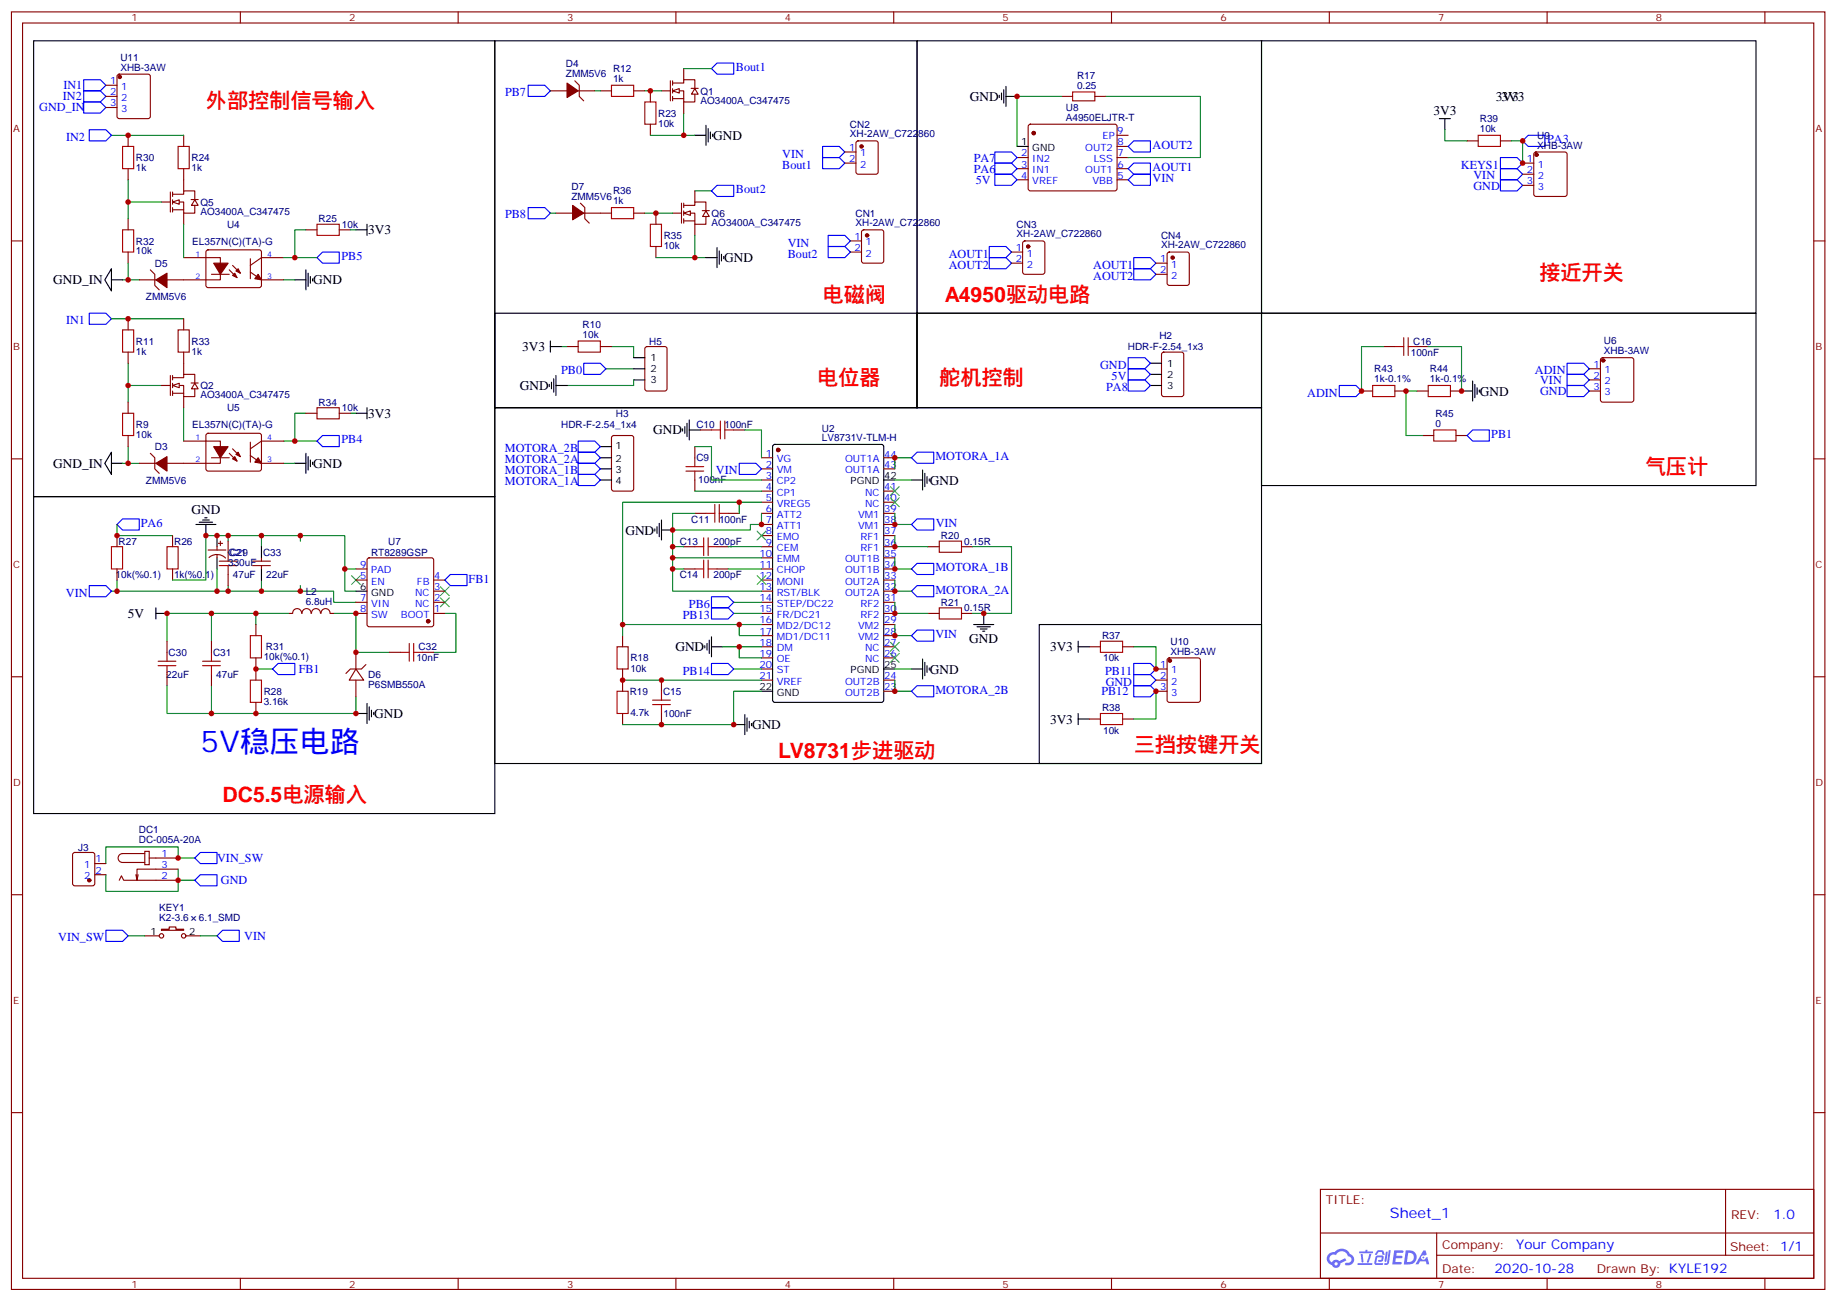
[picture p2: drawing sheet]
<svg xmlns="http://www.w3.org/2000/svg" width="583mm" height="413mm" viewBox="0 0 583 413" stroke-linecap="round" stroke-linejoin="round" font-family="sans-serif">
<g fill="none" stroke="#870000" stroke-width=".35">
<path d="M3.6 3.8h575.8v405.3h-575.8zM7.2 7.3h568.6v398.3h-568.6zM76.3 3.8v3.5M145.5 3.8v3.5M214.6 3.8v3.5M283.7 3.8v3.5M352.9 3.8v3.5M422 3.8v3.5M491.2 3.8v3.5M560.3 3.8v3.5M3.6 76.4h3.6M575.8 76.4h3.6"/>
<path d="M3.6 145.6h3.6M575.8 145.6h3.6M3.6 214.7h3.6M575.8 214.7h3.6M3.6 283.9h3.6M575.8 283.9h3.6M3.6 353h3.6M575.8 353h3.6M419.2 377.4h156.6v28.2h-156.6zM547.8 377.4v20.9M419.2 391.2h156.5M456.1 398.3h119.6"/>
<path d="M456.1 391.2v14.1M76.3 405.6v3.5M145.5 405.6v3.5M214.6 405.6v3.5M283.7 405.6v3.5M352.9 405.6v3.5M422 405.6v3.5M491.2 405.6v3.5M560.3 405.6v3.5"/>
</g>
<g fill="#5487ff">
<path d="M442.6 396.7h2.6l.3 .2-.1 .5-2 .1-.1 .9h1.6l.4 .4-.4 .4h-1.7l-.2 1.2 1.8 .1 .2 .3-.1 .3-2.9 .1z"/>
<path d="M451.9 396.8h.7l.3 1.3-.6 .3a.74 .74 0 0 0-1.1 .3 .74 .74 0 0 0 .5 1 .74 .74 0 0 0 .9-.6l.5-.3 .7 2.3h-.9l-.2-.9h-1.9l-.5 .9h-.9z"/>
<path d="M440 397.1h.6l-.4 3a.31 .31 0 0 1-.3 .2 .31 .31 0 0 1-.3-.3z"/>
<path d="M440.9 396.7h.6l-.5 3.9a.89 .89 0 0 1-.7 .7 .89 .89 0 0 1-.9-.3l1-.4z"/>
<path d="M437.3 396.8l.6-.2 1.2 .2 .4 1.3-.5 .1-.5-1-.8 .1-.6 .9-.6-.1z"/>
<path d="M436.9 398.5l1.8-.2a1.04 1.04 0 0 1 .6 1.1 1.04 1.04 0 0 1-.8 .9h-.7a.29 .29 0 0 1-.3-.3 .29 .29 0 0 1 .3-.3h.7l.2-.8-1.4 .1-.4 1.7 1.9 .1a.29 .29 0 0 1 .3 .3 .29 .29 0 0 1-.3 .3l-2-.1-.4-.2 .2-2.1z"/>
<path d="M431 400.8h4.4a.3 .3 0 0 1 .3 .3 .3 .3 0 0 1-.3 .3h-4.3z"/>
<path d="M434.8 397.8l.6 .1a4 4 0 0 1-1.2 2.7l-.2-.2z"/>
<path d="M432 397.9h.6l.3 2.4-.3 .3-.3-.2z"/>
<path d="M431.6 397.1h1.9l.2-.6h.5l-.1 .6h1.5a.29 .29 0 0 1 .3 .3 .29 .29 0 0 1-.3 .2h-3.9z"/>
<path d="M446.3 396.7l-.6 4.5h1.4a2.27 2.27 0 0 0 2.7-2.3 2.27 2.27 0 0 0-2.7-2.2zM447.1 397.5a1.5 1.5 0 0 1 1.8 1.5 1.5 1.5 0 0 1-1.9 1.4h-.3z"/>
<path d="M421.9 397.9a2.09 2.09 0 0 0 1 3.5 1.37 1.37 0 0 0 1.5 .9 1.37 1.37 0 0 0 1.1-1.4l2-1-.5-.7-1.8 .9a1.4 1.4 0 0 0-2.3 .5 1.32 1.32 0 0 1-.6-1.9 1.32 1.32 0 0 1 1.9-.5 2.02 2.02 0 0 1 2-1.2 2.02 2.02 0 0 1 1.8 1.6 1.09 1.09 0 0 1 1 1.4 1.09 1.09 0 0 1-1.5 .7 .41 .41 0 0 0-.5 .3 .41 .41 0 0 0 .4 .5 1.89 1.89 0 0 0 2.4-1.2 1.89 1.89 0 0 0-1.2-2.4 2.98 2.98 0 0 0-5-.7l-1 .2zM423.7 401a.52 .52 0 0 1 1 0 .52 .52 0 0 1-1 0z"/>
<circle cx="451.9" cy="399" r=".28"/>
</g>
<path d="M167.7 27.1h5.3l1.7 1.7-1.7 1.8h-5.3z" fill="none" stroke="#00f" stroke-width=".35"/>
<path d="M224.1 39.8v6.3M220.6 42.9h3.5M224.8 40.8v4.2M225.5 41.9v2.1M226.2 42.6v.7" fill="none" stroke="#000" stroke-width=".35"/>
<path d="M217.1 35.9v7h3.5" fill="none" stroke="#008700" stroke-width=".35"/>
<g fill="none" stroke="#870000" stroke-width=".35">
<path d="M174.7 28.8h5.3M182.5 25.6l1.4 1.5v3.5l1.4 1.4M183.6 28.8h5.2M210 28.8h2.8M212.8 25.6v6.4M213.5 28.8h3.6v3.5h3.5v-2.4M213.5 26.4h3.6v-1.1h3.5v2.8M213.5 25.6v1.5M213.5 28.1v1.4M213.5 30.6v1.4M213.5 31.3h3.6M217.1 21.8v3.5"/>
<path d="M217.1 32.3v3.6M219.4 28h2.3M220.6 28.1l1.1 1.8h-2.2z"/>
</g>
<path d="M180 26.4l3.6 2.4-3.6 2.1z" fill="#870000" stroke="#870000" stroke-width=".35"/>
<path d="M213.5 28.8l2.2-.7v1.4z" fill="#fff" stroke="#870000" stroke-width=".35"/>
<g fill="none" stroke="#00f" stroke-width=".35">
<path d="M26.6 25.3h5.3l1.7 1.8-1.7 1.7h-5.3zM26.6 32.3h5.3l1.7 1.8-1.7 1.8h-5.3zM26.6 28.8h5.3l1.7 1.8-1.7 1.7h-5.3zM225.9 21.8l1.7-1.8h5.3v3.5h-5.3zM261.2 46.5h5.3l1.7 1.7-1.7 1.8h-5.3zM261.2 50h5.3l1.7 1.8-1.7 1.7h-5.3zM315.8 55.3h5.3l1.8 1.7-1.8 1.8h-5.3zM315.8 51.8h5.3l1.8 1.7-1.8 1.8h-5.3zM315.8 48.2h5.3l1.8 1.8-1.8 1.8h-5.3zM358.2 46.5l1.7-1.8h5.3v3.5h-5.3zM358.2 53.5l1.7-1.7h5.3v3.5h-5.3zM358.2 57l1.7-1.7h5.3v3.5h-5.3z"/>
<path d="M262.9 74.7h5.3l1.8 1.7-1.8 1.8h-5.3zM262.9 78.2h5.3l1.8 1.8-1.8 1.7h-5.3zM100.6 81.7l1.8-1.7h5.3v3.5h-5.3zM358.2 117h5.3l1.7 1.8-1.7 1.7h-5.3zM358.2 113.5h5.3l1.7 1.8-1.7 1.7h-5.3zM183.6 139.9h5.2l1.8 1.8-1.8 1.8h-5.2zM358.2 120.5h5.3l1.7 1.8-1.7 1.8h-5.3zM183.6 143.5h5.2l1.8 1.7-1.8 1.8h-5.2zM183.6 147h5.2l1.8 1.8-1.8 1.7h-5.2zM183.6 150.5h5.2l1.8 1.8-1.8 1.8h-5.2zM234.7 147h5.3l1.8 1.8-1.8 1.7h-5.3zM289.4 145.2l1.7-1.7h5.3v3.5h-5.3z"/>
<path d="M37.1 166.4l1.8-1.8h5.3v3.6h-5.3zM289.4 166.4l1.7-1.8h5.3v3.6h-5.3zM28.3 185.8h5.3l1.8 1.8-1.8 1.7h-5.3zM141.2 184l1.8-1.7h5.3v3.5h-5.3zM225.9 189.3h5.3l1.7 1.8-1.7 1.8h-5.3zM225.9 192.9h5.3l1.7 1.7-1.7 1.8h-5.3zM289.4 180.5l1.7-1.7h5.3v3.5h-5.3zM289.4 187.6l1.7-1.8h5.3v3.5h-5.3zM86.5 212.3l1.8-1.8h5.3v3.5h-5.3zM225.9 210.5h5.3l1.7 1.8-1.7 1.7h-5.3zM289.4 201.7l1.7-1.8h5.3v3.5h-5.3zM289.4 219.3l1.7-1.7h5.3v3.5h-5.3z"/>
</g>
<g fill="none" stroke="#008700" stroke-width=".35">
<path d="M217.1 21.8h8.8M337 30.6h-14.1v15.9M351.1 30.6h30v19.4h-22.9M97.1 72.9h-3.5v8.8h-3.5M111.2 72.9h1.8M90.1 88.8h3.5M93.6 81.7h7M236.5 136.4h5.3v8.8M220.6 141.7h5.3v10.6h15.9M220.6 155.8h21.2M234.7 159.3h-37v38.9h37v3.5h7.1M241.8 159.3h-7.1v3.6"/>
<path d="M284.1 152.3h5.3M289.4 145.2h-5.3v3.6M37.1 166.4v3.5h17.7M72.4 169.9v1.8M83 169.9v3.6M95.4 169.9v1.8M213.5 168.2v12.3h3.6M213.5 173.5h3.6M213.5 177h28.3M220.6 162.9h-7.1v5.3h24.7v-1.8h3.6v-3.5M231.2 173.5h10.6M284.1 162.9v3.5h5.3"/>
<path d="M284.1 169.9v3.6h10.6M284.1 177v3.5h5.3M308.8 173.5h12.3v21.1h-12.3M35.4 187.6h70.5v3.5h7.1M37.1 184v3.6M54.8 184h10.6v-14.1h44.1v17.7h3.5M67.1 194.6v8.8M72.4 185.8v1.8M81.2 194.6h-28.2v8.8M83 184v3.6M91.8 194.6h-10.6v3.6M95.4 185.8v1.8"/>
<path d="M105.9 194.6h7.1v12.4h10.6M109.5 180.5h3.5M141.2 194.6h3.5v12.4h-7M197.7 198.2v3.5M213.5 180.5v7.1h28.3M231.2 180.5h10.6M232.9 194.6h8.9M232.9 191.1h8.9M234.7 198.2h7.1M284.1 191.1v3.5h10.6M284.1 184v3.6h5.3M284.1 198.2v3.5h5.3"/>
<path d="M53 217.6v8.8h60v-5.3M67.1 217.6v8.8M81.2 212.3h5.3M197.7 215.8h44.1M229.4 205.2h5.3v3.5h7.1M232.9 212.3h8.9M234.7 205.2h7.1M241.8 219.3h-8.9v10.6h-35.2M284.1 215.8v3.5h5.3M284.1 212.3h5.3"/>
</g>
<g fill="none" stroke="#a10000" stroke-width=".35">
<path d="M340.5 29.2h7.1v2.8h-7.1zM100.6 71.2h7.1v3.5h-7.1zM225.9 136.4h2.8M228.7 133.6v5.6M230.1 133.6v5.6M230.1 136.4h2.8M217.8 149.5h5.6M217.8 148.1h5.6M220.6 145.2v2.9M220.6 149.5v2.8M35.4 173.5h3.5v7h-3.5zM53 173.5h3.6v7h-3.6z"/>
<path d="M69.6 179.5h5.6M69.6 178h5.6M72.4 175.2v2.8M72.4 179.5v2.8M220.6 173.5h2.8M223.4 170.6v5.7M223.4 177.7v5.6M224.1 162.9h2.8M224.8 170.6v5.7M224.8 177.7v5.6M224.8 173.5h2.8M226.9 160.1v5.6"/>
<path d="M228.4 162.9h2.8M228.4 160.1v5.6M298.2 171.7h7.1v3.5h-7.1zM220.6 180.5h2.8M224.8 180.5h2.8M298.2 192.9h7.1v3.5h-7.1zM50.2 211.2h5.6M50.2 209.8h5.6M53 207v2.8M53 211.2v2.8M64.3 211.2h5.7M64.3 209.8h5.7"/>
<path d="M67.1 207v2.8M67.1 211.2v2.8M79.5 215.8h3.5v7h-3.5zM79.5 201.7h3.5v7h-3.5zM127.1 207h2.8M129.9 204.2v5.6M131.3 204.2v5.6M131.3 207h2.9M195.9 219.3h3.5v7.1h-3.5zM195.9 205.2h3.5v7.1h-3.5zM210 219.3v2.8M207.2 222.1h5.6"/>
<path d="M207.2 223.6h5.6M210 223.6v2.8"/>
</g>
<g fill="none" stroke="#870000" stroke-width=".35">
<path d="M326.7 39.6l.4-.2h26.8l.5 .2 .2 .5v20l-.7 .5-27-.1-.5-.6v-19.8zM337 30.6h3.5M347.6 30.6h3.5M58.3 57v3.6M322.9 50h3.5M322.9 53.5h3.5M322.9 57h3.5M354.6 50h3.6M354.6 53.5h3.6M354.6 57h3.6M354.6 46.5h3.6M354.6 42.9h3.6"/>
<path d="M51.3 64.1h2.8M54.1 60.9v6.4M54.8 64.1h3.5v3.5h3.5v-2.4M54.8 61.6h3.5v-1h3.5v2.8M54.8 60.9v1.4M54.8 63.4v1.4M54.8 65.9v1.4M54.8 66.6h3.5M58.3 67.6v3.6M60.7 63.3h2.2M61.8 63.4l1.1 1.8h-2.1zM65.6 79.5l.5-.2h16.5l.4 .7-.1 10.8-.6 .5-16.5-.1-.4-.6v-10.6z"/>
<path d="M97.1 72.9h3.5M107.7 72.9h3.5M58.3 81.7h11.7v7.1h-11.7M67.1 87h5.7M72.8 85.6l2.4 2.5M73.8 84.2l2.5 2.5M79.5 86.3l3.5 2.5h7.1M79.5 82.1v6.3M90.1 81.7h-7.1l-3.5 2.5M369 111.9l.5-.2h5.6l.7 .5v12.9l-.4 .7h-5.9l-.7-.4v-13zM194.4 138.4l.4-.2h5.7l.6 .4 .1 16.5-.5 .7h-5.9l-.6-.4-.1-16.5zM222.4 136.4h3.5"/>
<path d="M232.9 136.4h3.6M220.6 141.7v3.5M220.6 152.3v3.5M241.8 145.2h3.5M241.8 148.8h3.5M241.8 152.3h3.5M241.8 155.8h3.5M241.8 159.3h3.5M280.6 145.2h3.5M280.6 148.8h3.5M280.6 155.8h3.5M280.6 159.3h3.5"/>
<path d="M37.1 169.9v3.6M54.8 169.9v3.6M72.4 171.7v3.5M80.2 179.5h5.6M80.2 178h5.6M83 177v1M83 179.5v1M116.8 177.2l.4-.2h19.8l.5 .2 .2 .5v20.5l-.2 .5-.5 .2h-19.8l-.5-.3-.2-.4v-20.5zM217.1 173.5h3.5M220.6 162.9h3.5M227.6 173.5h3.6M231.2 162.9h3.5"/>
<path d="M241.8 162.9h3.5M241.8 166.4h3.5M241.8 169.9h3.5M241.8 173.5h3.5M241.8 177h3.5M280.6 162.9h3.5M280.6 166.4h3.5M280.6 169.9h3.5M280.6 173.5h3.5M280.6 177h3.5M294.7 173.5h3.5M305.3 173.5h3.5"/>
<path d="M37.1 180.5v3.5M54.8 180.5v3.5M72.4 182.3v3.5M81.2 198.2v3.5M91.8 194.6h1.1M92.9 194.6a1.41 1.41 0 0 1 1.4-1.5 1.41 1.41 0 0 1 1.4 1.5M95.9 194.6a1.41 1.41 0 0 1 1.4-1.5 1.41 1.41 0 0 1 1.4 1.5M98.9 194.6a1.41 1.41 0 0 1 1.4-1.5 1.41 1.41 0 0 1 1.4 1.5M102 194.6a1.41 1.41 0 0 1 1.4-1.5 1.41 1.41 0 0 1 1.4 1.5M104.9 194.6h1M113 194.6h3.5M113 191.1h3.5"/>
<path d="M113 184h3.5M113 180.5h3.5M137.7 194.6h3.5M137.7 191.1h3.5M137.7 187.6h3.5M137.7 184h3.5M217.1 180.5h3.5M227.6 180.5h3.6M241.8 194.6h3.5M241.8 191.1h3.5M241.8 187.6h3.5M241.8 184h3.5"/>
<path d="M241.8 180.5h3.5M241.8 198.2h3.5M280.6 194.6h3.5M280.6 191.1h3.5M280.6 187.6h3.5M280.6 184h3.5M280.6 180.5h3.5M280.6 198.2h3.5M294.7 194.6h3.5M305.3 194.6h3.5M53 203.4v3.6M53 214v3.6"/>
<path d="M67.1 203.4v3.6M67.1 214v3.6M81.2 208.7v7.1M113 212.3l2.5 3.5h-4.6zM113 207v5.3M113 215.8v5.3M116.2 210.9l-1.4 1.4h-3.6l-1.4 1.4M123.6 207h3.5M134.2 207h3.5M197.7 201.7v3.5M197.7 212.3v7M210 215.8v3.5"/>
<path d="M241.8 201.7h3.5M241.8 205.2h3.5M241.8 208.7h3.5M241.8 212.3h3.5M241.8 215.8h3.5M280.6 201.7h3.5M280.6 205.2h3.5M280.6 208.7h3.5M280.6 215.8h3.5M280.6 219.3h3.5M81.2 222.8v3.6M197.7 226.4v3.5"/>
<path d="M210 226.4v3.5"/>
</g>
<g fill="none" stroke="#000" stroke-width=".35">
<path d="M317.3 30.2v.7M318 29.5v2.1M318.7 28.5v4.2M319.4 30.6h3.5M319.4 27.4v6.4M322.9 46.5h3.5M113 72.9h3.5M116.5 71.2v3.5M365.2 115.3h3.6M365.2 118.8h3.6M216.7 136.1v.7M217.4 135.4v2.1"/>
<path d="M218.1 134.3v4.2M218.8 136.4h3.6M218.8 133.2v6.4M365.2 122.3h3.6M190.6 152.3h3.5M190.6 141.7h3.5M190.6 145.2h3.5M190.6 148.8h3.5M245.5 141.2l.5-.2h33.9l.6 .4 .1 80.7-.5 .7h-34.1l-.7-.4v-80.7zM280.6 152.3h3.5M289.4 152.3h3.5M292.9 149.1v6.4"/>
<path d="M293.6 150.2v4.2M294.3 151.2v2.2M295 151.9v.7M62.2 166.4h6.3M63.3 165.7h4.2M64.3 165h2.1M65 164.3h.7M65.4 166.4v3.5M83 173.5v3.5M207.9 167.8v.7M208.6 167.1v2.1M209.3 166.1v4.2"/>
<path d="M210 168.2h3.5M210 165v6.3M49.5 194.6h3.5M49.5 192.9v3.5M83 180.5v3.5M113 187.6h3.5M309.1 198.2h6.4M310.2 198.9h4.2M311.3 199.6h2.1M312.3 194.6v3.6M223.8 204.9v.7M224.5 204.2v2.1"/>
<path d="M225.2 203.1v4.2M225.9 205.2h3.5M225.9 202v6.4M241.8 219.3h3.5M280.6 212.3h3.5M289.4 212.3h3.5M292.9 209.1v6.3M293.6 210.1v4.3M294.3 211.2v2.1M295 211.9v.7M312 200.3h.7M113 226.4h3.5"/>
<path d="M116.5 223.2v6.4M117.2 224.3v4.2M117.9 225.3v2.1M118.6 226v.7M232.9 229.9h3.6M236.5 226.7v6.4M237.2 227.8v4.2M237.9 228.8v2.2M238.6 229.6v.7"/>
</g>
<g fill="none" stroke="#3c3" stroke-width=".35">
<path d="M282.7 154.4l2.8 2.8M282.7 157.9l2.8 2.9M285.5 154.4l-2.8 2.8M285.5 157.9l-2.8 2.9M240.3 168.5l2.9 2.8M243.2 168.5l-2.9 2.8M111.6 182.6l2.8 2.9M114.4 182.6l-2.8 2.9M139.8 186.2l2.8 2.8M139.8 189.7l2.8 2.8M142.6 186.2l-2.8 2.8M142.6 189.7l-2.8 2.8"/>
<path d="M240.3 182.6l2.9 2.9M243.2 182.6l-2.9 2.9M282.7 203.8l2.8 2.8M282.7 207.3l2.8 2.8M285.5 203.8l-2.8 2.8M285.5 207.3l-2.8 2.8"/>
</g>
<g fill="#870000" stroke="#870000" stroke-width=".35">
<path d="M82 87l1 1.8-2.1-.4z"/>
<path d="M73.8 87.4l.7-.7 .7 1.4z"/>
<path d="M74.9 86l.7-.7 .7 1.4z"/>
<path d="M67.8 83.5h4.6l-2.4 3.5z"/>
<circle cx="135.9" cy="197.1" r=".53"/>
<circle cx="328.2" cy="42.2" r=".53"/>
<circle cx="247.1" cy="142.8" r=".53"/>
</g>
<path d="M54.8 64.1l2.1-.7v1.4z" fill="#fff" stroke="#870000" stroke-width=".35"/>
<path d="M35.4 42.9h22.9M40.7 57v12.4M40.7 64.1h10.6M58.3 71.2v10.5M40.7 83.5v5.3h-1.8M40.7 88.8h3.5M35.4 101.1h22.9M40.7 115.3v12.3M40.7 122.3h10.6M58.3 129.4v10.5M40.7 141.7v5.3h-1.8M40.7 147h3.5" fill="none" stroke="#008700" stroke-width=".35"/>
<path d="M38.9 46.5h3.5v7h-3.5zM56.6 46.5h3.5v7h-3.5zM38.9 72.9h3.5v7.1h-3.5zM38.9 104.7h3.5v7h-3.5zM56.6 104.7h3.5v7h-3.5zM38.9 131.1h3.5v7.1h-3.5z" fill="none" stroke="#a10000" stroke-width=".35"/>
<g fill="none" stroke="#870000" stroke-width=".35">
<path d="M40.7 42.9v3.6M40.7 53.5v3.5M58.3 42.9v3.6M58.3 53.5v3.5M40.7 69.4v3.5M40.7 80v3.5M44.2 88.8h5.3M47.7 85.6l1.4 1.4v3.6l1.5 1.4M53 88.8h5.3M40.7 101.1v3.6M40.7 111.7v3.6M54.1 119.1v6.4"/>
<path d="M54.8 119.8h3.5v-1h3.5v2.8M54.8 119.1v1.4M58.3 101.1v3.6M58.3 111.7v7.1M40.7 127.6v3.5M40.7 138.2v3.5M51.3 122.3h2.8M54.8 122.3h3.5v3.5h3.5v-2.4M54.8 121.6v1.4M54.8 124.1v1.4M54.8 124.8h3.5M58.3 125.8v3.6"/>
<path d="M60.7 121.5h2.2M61.8 121.6l1.1 1.8h-2.1zM44.2 147h5.3M47.7 143.8l1.4 1.4v3.6l1.5 1.4M53 147h5.3"/>
</g>
<path d="M28.3 41.2h5.3l1.8 1.7-1.8 1.8h-5.3zM28.3 99.4h5.3l1.8 1.7-1.8 1.8h-5.3z" fill="none" stroke="#00f" stroke-width=".35"/>
<g fill="#870000" stroke="#870000" stroke-width=".35">
<path d="M49.5 88.8l3.5-2.1v4.6z"/>
<path d="M49.5 147l3.5-2.1v4.6z"/>
</g>
<g fill="none" stroke="#000" stroke-width=".35">
<path d="M35.4 85.3v7l-2.1-3.5zM35.4 88.8h3.5M93.6 88.8h3.5M97.1 85.6v6.4M97.8 86.7v4.2M98.5 87.7v2.2M99.2 88.4v.7M35.4 143.5v7l-2.1-3.5zM35.4 147h3.5M93.6 147h3.5M97.1 143.8v6.4M97.8 144.9v4.2"/>
<path d="M98.5 145.9v2.2M99.2 146.6v.8"/>
</g>
<path d="M54.8 122.3l2.1-.7v1.4z" fill="#fff" stroke="#870000" stroke-width=".35"/>
<path d="M220.6 60.6h5.3M93.6 139.9h7M97.1 131.1h-3.5v8.8h-3.5M111.2 131.1h1.8M90.1 147h3.5" fill="none" stroke="#008700" stroke-width=".35"/>
<path d="M113 131.1h3.5M116.5 129.4v3.5" fill="none" stroke="#000" stroke-width=".35"/>
<path d="M100.6 129.4h7.1v3.5h-7.1z" fill="none" stroke="#a10000" stroke-width=".35"/>
<g fill="none" stroke="#870000" stroke-width=".35">
<path d="M213.5 67.6h2.9M216.4 64.5v6.3M217.1 67.6h3.5v3.6h3.5v-2.5M217.1 65.2h3.5v-1.1h3.5v2.8M217.1 64.5v1.4M217.1 66.9v1.4M217.1 69.4v1.4M217.1 70.1h3.5M220.6 60.6v3.5M220.6 71.2v3.5M222.9 66.8h2.3M224.1 66.9l1.1 1.8h-2.1z"/>
<path d="M58.3 139.9h11.7v7.1h-11.7M65.6 137.7l.5-.2h16.5l.4 .7-.1 10.8-.6 .5-16.5-.1-.4-.6v-10.6zM90.1 139.9h-7.1l-3.5 2.5M97.1 131.1h3.5M107.7 131.1h3.5M67.1 145.2h5.7M72.8 143.8l2.4 2.5M73.8 142.4l2.5 2.5M79.5 144.5l3.5 2.5h7.1M79.5 140.3v6.3"/>
</g>
<path d="M225.9 60.6l1.7-1.8h5.3v3.5h-5.3zM100.6 139.9l1.8-1.7h5.3v3.5h-5.3z" fill="none" stroke="#00f" stroke-width=".35"/>
<g fill="#870000" stroke="#870000" stroke-width=".35">
<path d="M82 145.2l1 1.8-2.1-.4z"/>
<path d="M73.8 145.6l.7-.7 .7 1.4z"/>
<path d="M74.9 144.2l.7-.7 .7 1.4z"/>
<path d="M67.8 141.7h4.6l-2.4 3.5z"/>
</g>
<path d="M217.1 67.6l2.1-.7v1.4z" fill="#fff" stroke="#870000" stroke-width=".35"/>
<g fill="none" stroke="#008700" stroke-width=".35">
<path d="M188.8 28.8h1.8M204.7 28.8h5.3M206.5 42.9h10.6M458.7 41.2v3.5h7.1M479.9 44.7h3.5v7.1M174.7 67.6h1.8M204.7 67.6h8.8M220.6 74.7v7h3.5M208.2 81.7h12.4M178.3 110h1.7M192.4 117h8.8M194.1 110h7.1v3.5"/>
<path d="M439.3 110h-7v14.1M453.4 110h10.6v14.1M201.2 120.5v1.8h-21.2M449.9 124.1h-3.5v14.1h5.3M68.9 180.5v7.1M359.9 205.2h7.1v7.1M367 219.3v8.8h-7.1M33.6 277.5v5.3h23v-3.5M56.6 275.8v3.5h5.2M61.8 272.2h-5.2v-3.5h-23v5.3M40.7 296.9h5.3M63.6 296.9h5.3"/>
</g>
<g fill="none" stroke="#000" stroke-width=".35">
<path d="M10.7 12.9h146.4v144.7h-146.4zM157.1 12.9h134v116.5h-134zM291.1 12.9h109.4v86.5h-109.4zM400.5 12.9h157v86.5h-157zM457 37.6h3.5M458.7 37.6v3.6M227.6 78.6v6.3M228.4 79.6v4.3M157.1 99.4h134v30h-134zM224.1 81.7h3.5M229.1 80.7v2.1M229.8 81.4v.7"/>
<path d="M291.1 99.4h109.4v30h-109.4zM400.5 99.4h157v54.7h-157zM174.7 110h3.6M174.7 108.2v3.5M176.5 119.1v6.4M201.2 113.5h3.5M201.2 117h3.5M157.1 129.4h243.4v112.9h-243.4zM174.4 122v.7M175.1 121.2v2.2M175.8 120.2v4.2M176.5 122.3h3.5"/>
<path d="M201.2 120.5h3.5M464 124.1h3.5M467.5 120.9v6.3M468.2 122v4.2M468.9 123v2.1M469.7 123.7v.7M10.7 157.6h146.4v100.5h-146.4zM68.9 169.9v3.6M68.9 177v3.5M330 198.2h70.5v44.1h-70.5zM342.3 205.2h3.5M342.3 203.4v3.6"/>
<path d="M342.3 226.4v3.5M342.3 228.1h3.5"/>
</g>
<g fill="none" stroke="#00f" stroke-width=".35">
<path d="M476.4 57h5.2l1.8 1.8-1.8 1.8h-5.2zM476.4 53.5h5.2l1.8 1.8-1.8 1.7h-5.2zM476.4 50h5.2l1.8 1.8-1.8 1.7h-5.2zM483.4 44.7l1.8-1.8h5.3v3.6h-5.3zM167.7 65.9h5.3l1.7 1.7-1.7 1.8h-5.3zM314.1 78.2h5.3l1.7 1.8-1.7 1.7h-5.3zM314.1 81.7h5.3l1.7 1.8-1.7 1.8h-5.3zM359.9 81.7h5.3l1.8 1.8-1.8 1.8h-5.3zM359.9 85.3h5.3l1.8 1.7-1.8 1.8h-5.3zM185.3 115.3h5.3l1.8 1.7-1.8 1.8h-5.3zM497.5 118.8h5.3l1.8 1.7-1.8 1.8h-5.3zM497.5 115.3h5.3l1.8 1.7-1.8 1.8h-5.3z"/>
<path d="M425.2 122.3h5.3l1.8 1.8-1.8 1.7h-5.3zM465.8 138.2l1.7-1.8h5.3v3.5h-5.3zM497.5 122.3h5.3l1.8 1.8-1.8 1.7h-5.3zM359.9 214h5.3l1.8 1.8-1.8 1.8h-5.3zM359.9 210.5h5.3l1.8 1.8-1.8 1.7h-5.3zM359.9 217.6h5.3l1.8 1.7-1.8 1.8h-5.3zM61.8 272.2l1.8-1.7h5.3v3.5h-5.3zM61.8 279.3l1.8-1.8h5.3v3.6h-5.3zM33.6 295.2h5.3l1.8 1.7-1.8 1.8h-5.3zM70.7 295.2h5.3v3.5h-5.3l-1.8-1.8z"/>
</g>
<g fill="none" stroke="#870000" stroke-width=".35">
<path d="M33.6 27.1h3.5M33.6 30.6h3.5M33.6 34.1h3.5M37.4 23.7l.5-.2h9.1l.5 .2 .2 .5v12.7l-.2 .5-.5 .2h-9.1l-.5-.2-.3-.5v-12.7zM190.6 28.8h3.5M201.2 28.8h3.5M206.5 28.8v3.5M206.5 39.4v3.5M268.2 51.8h3.5M268.2 48.2h3.5M272 44.9l.5-.2h5.6l.6 .4 .1 9.5-.5 .6-5.8 .1-.7-.5-.1-9.4zM465.8 44.7h3.5"/>
<path d="M476.4 44.7h3.5M483.4 51.8h3.5M483.4 55.3h3.5M483.4 58.8h3.5M487.2 48.4l.4-.2h9.2l.5 .2 .2 .5v12.7l-.2 .5-.5 .2h-9.2l-.5-.2-.2-.5v-12.7zM176.5 67.6h5.3M184.3 64.5l1.4 1.4v3.5l1.4 1.4M185.3 67.6h8.8M201.2 67.6h3.5M208.2 67.6v3.6M208.2 78.2v3.5M270 76.4h3.5"/>
<path d="M270 80h3.5M273.7 73.1l.5-.2h5.7l.6 .5 .1 9.4-.5 .6-5.9 .1-.6-.5-.1-9.4zM321.1 80h3.6M324.9 76.7l.5-.3h5.6l.7 .5v9.4l-.4 .7h-5.9l-.7-.4v-9.4zM321.1 83.5h3.6M367 83.5h3.5M367 87h3.5M370.8 80.2l.4-.2h5.7l.6 .4 .1 9.5-.5 .6-5.9 .1-.6-.5-.1-9.4zM180 110h3.6M190.6 110h3.5M205 110.2l.4-.2h5.7l.6 .4 .1 13-.5 .6-5.9 .1-.6-.5-.1-12.9zM439.3 110h3.5"/>
<path d="M449.9 110h3.5M504.6 117h3.5M508.3 113.7l.5-.2h9.2l.5 .2 .2 .5v12.7l-.2 .5-.5 .2h-9.2l-.5-.2-.2-.5v-12.7zM432.3 124.1h3.5M442.8 124.1h3.6M449.9 124.1h3.5M451.7 138.2h3.5M460.5 124.1h3.5M462.2 138.2h3.6M504.6 124.1h3.5M504.6 120.5h3.5M66.1 174.5h5.6"/>
<path d="M66.4 176.9a3.8 3.8 0 0 1 5.2 .2M68.9 173.5v1M68.9 175.9v1.1M69.3 172.4h1.4M70 171.7v1.4M345.8 205.2h3.6M356.4 205.2h3.5M367 212.3h3.5M367 215.8h3.5M367 219.3h3.5M370.8 208.9l.4-.2h9.2l.5 .2 .2 .5v12.7l-.2 .5-.5 .2h-9.2l-.5-.2-.2-.5v-12.7zM345.8 228.1h3.6"/>
<path d="M356.4 228.1h3.5M23.3 270.7l.4-.2h5.7l.6 .4 .1 9.5-.5 .6-5.9 .1-.6-.5-.1-9.4zM30.1 277.5h3.5M30.1 274h3.5M37.9 279.3l.7-1.4 .7 1.4h17.3M43.9 277.5l-.4 1.8M46 270.1h1.4v4.3h-1.4zM46 270.8h-7.1a1.41 1.41 0 0 0-1.4 1.4 1.41 1.41 0 0 0 1.4 1.4h7.1M47.4 272.2h9.2M56.6 275.8h-13.1v3.5l-.4-1.8M46 296.9h4.6M51.3 294.8h2.4v-.7h2.1v.7h2.5v.4h-7z"/>
<path d="M59 296.9h4.6"/>
<circle cx="51.3" cy="296.9" r=".71"/>
<circle cx="58.3" cy="296.9" r=".71"/>
</g>
<g fill="#870000" stroke="#870000" stroke-width=".35">
<path d="M181.8 65.2l3.5 2.4-3.5 2.1z"/>
<circle cx="509" cy="114.4" r=".53"/>
<circle cx="487.8" cy="49.1" r=".53"/>
<circle cx="371.4" cy="209.6" r=".53"/>
<circle cx="38" cy="24.4" r=".53"/>
<circle cx="275.3" cy="74.7" r=".53"/>
<circle cx="273.5" cy="46.5" r=".53"/>
<circle cx="326.4" cy="78.2" r=".53"/>
<circle cx="372.3" cy="81.7" r=".53"/>
<circle cx="28.3" cy="279.3" r=".53"/>
</g>
<g fill="none" stroke="#a10000" stroke-width=".35">
<path d="M194.1 27.1h7.1v3.5h-7.1zM204.7 32.3h3.5v7.1h-3.5zM469.3 42.9h7.1v3.6h-7.1zM194.1 65.9h7.1v3.5h-7.1zM206.5 71.2h3.5v7h-3.5zM183.6 108.2h7v3.5h-7zM442.8 110h2.9M445.7 107.1v5.7M447.1 107.1v5.7M447.1 110h2.8M435.8 122.3h7v3.5h-7zM453.4 122.3h7.1v3.5h-7.1z"/>
<path d="M455.2 136.4h7v3.5h-7zM349.4 203.4h7v3.6h-7zM349.4 226.4h7v3.5h-7z"/>
</g>
<g fill="#c00">
<circle cx="113" cy="226.4" r=".88"/>
<circle cx="95.4" cy="169.9" r=".88"/>
<circle cx="37.1" cy="169.9" r=".88"/>
<circle cx="72.4" cy="187.6" r=".88"/>
<circle cx="67.1" cy="226.4" r=".88"/>
<circle cx="81.2" cy="226.4" r=".88"/>
<circle cx="81.2" cy="194.6" r=".88"/>
<circle cx="83" cy="169.9" r=".88"/>
<circle cx="109.5" cy="180.5" r=".88"/>
<circle cx="83" cy="187.6" r=".88"/>
<circle cx="95.4" cy="187.6" r=".88"/>
<circle cx="113" cy="194.6" r=".88"/>
<circle cx="81.2" cy="212.3" r=".88"/>
<circle cx="67.1" cy="194.6" r=".88"/>
<circle cx="53" cy="194.6" r=".88"/>
<circle cx="72.4" cy="169.9" r=".88"/>
<circle cx="37.1" cy="187.6" r=".88"/>
<circle cx="65.4" cy="169.9" r=".88"/>
<circle cx="113" cy="207" r=".88"/>
<circle cx="322.9" cy="30.6" r=".88"/>
<circle cx="241.8" cy="166.4" r=".88"/>
<circle cx="213.5" cy="173.5" r=".88"/>
<circle cx="213.5" cy="177" r=".88"/>
<circle cx="284.1" cy="145.2" r=".88"/>
<circle cx="284.1" cy="166.4" r=".88"/>
<circle cx="284.1" cy="173.5" r=".88"/>
<circle cx="284.1" cy="194.6" r=".88"/>
<circle cx="284.1" cy="180.5" r=".88"/>
<circle cx="284.1" cy="201.7" r=".88"/>
<circle cx="284.1" cy="219.3" r=".88"/>
<circle cx="234.7" cy="159.3" r=".88"/>
<circle cx="210" cy="229.9" r=".88"/>
<circle cx="197.7" cy="215.8" r=".88"/>
<circle cx="210" cy="215.8" r=".88"/>
<circle cx="232.9" cy="229.9" r=".88"/>
<circle cx="213.5" cy="180.5" r=".88"/>
<circle cx="213.5" cy="168.2" r=".88"/>
<circle cx="197.7" cy="198.2" r=".88"/>
<circle cx="234.7" cy="198.2" r=".88"/>
<circle cx="234.7" cy="205.2" r=".88"/>
<circle cx="93.6" cy="81.7" r=".88"/>
<circle cx="40.7" cy="64.1" r=".88"/>
<circle cx="40.7" cy="42.9" r=".88"/>
<circle cx="40.7" cy="88.8" r=".88"/>
<circle cx="40.7" cy="147" r=".88"/>
<circle cx="40.7" cy="101.1" r=".88"/>
<circle cx="40.7" cy="122.3" r=".88"/>
<circle cx="93.6" cy="139.9" r=".88"/>
<circle cx="206.5" cy="28.8" r=".88"/>
<circle cx="217.1" cy="42.9" r=".88"/>
<circle cx="208.2" cy="67.6" r=".88"/>
<circle cx="220.6" cy="81.7" r=".88"/>
<circle cx="312.3" cy="194.6" r=".88"/>
<circle cx="446.4" cy="124.1" r=".88"/>
<circle cx="464" cy="124.1" r=".88"/>
<circle cx="432.3" cy="124.1" r=".88"/>
<circle cx="284.1" cy="187.6" r=".88"/>
<circle cx="483.4" cy="44.7" r=".88"/>
<circle cx="483.4" cy="51.8" r=".88"/>
<circle cx="367" cy="212.3" r=".88"/>
<circle cx="367" cy="219.3" r=".88"/>
<circle cx="56.6" cy="272.2" r=".88"/>
<circle cx="56.6" cy="279.3" r=".88"/>
<circle cx="68.9" cy="169.9" r=".88"/>
<circle cx="68.9" cy="187.6" r=".88"/>
</g>
<text font-size="9.5" fill="#00f" x="63.6" y="238.7">5V稳压电路</text>
<g font-size="6.7" fill="#f00">
<text x="65.4" y="34.1">外部控制信号输入</text>
<text x="488.7" y="88.8">接近开关</text>
<text x="261.2" y="95.8">电磁阀</text>
<text x="300" y="95.8">A4950驱动电路</text>
<text x="259.4" y="122.3">电位器</text>
<text x="298.2" y="122.3">舵机控制</text>
<text x="522.2" y="150.5">气压计</text>
<text x="359.9" y="238.7">三挡按键开关</text>
<text x="247.1" y="240.5">LV8731步进驱动</text>
<text x="70.7" y="254.6">DC5.5电源输入</text>
</g>
<text font-size="4.6" fill="#00f" x="441.3" y="386.4">Sheet_1</text>
<g font-size="4.2">
<text x="307.9" y="32">GND</text>
<text x="474.9" y="32">3V3</text>
<text x="455.1" y="36.5">3V3</text>
<text x="226.4" y="44.4">GND</text>
<text x="116.9" y="74.3">3V3</text>
<text x="229.9" y="83.2">GND</text>
<text x="16.9" y="90.2">GND_IN</text>
<text x="99.4" y="90.2">GND</text>
<text x="165.8" y="111.4">3V3</text>
<text x="165" y="123.8">GND</text>
<text x="469.8" y="125.5">GND</text>
<text x="116.9" y="132.5">3V3</text>
<text x="207.4" y="137.9">GND</text>
<text x="16.9" y="148.4">GND_IN</text>
<text x="99.4" y="148.4">GND</text>
<text x="295.2" y="153.7">GND</text>
<text x="60.8" y="163.2">GND</text>
<text x="198.6" y="169.6">GND</text>
<text x="40.6" y="196.1">5V</text>
<text x="214.4" y="206.6">GND</text>
<text x="307.7" y="204.2">GND</text>
<text x="333.4" y="206.6">3V3</text>
<text x="295.2" y="213.7">GND</text>
<text x="118.8" y="227.8">GND</text>
<text x="238.8" y="231.3">GND</text>
<text x="333.4" y="229.6">3V3</text>
</g>
<g font-size="4.2" fill="#00f">
<text x="563" y="386.6">1.0</text>
<text x="481.4" y="396.2">Your Company</text>
<text x="474.5" y="404">2020-10-28</text>
</g>
<g font-size="3.9" fill="#00f">
<text x="233.6" y="22.5">Bout1</text>
<text x="20.1" y="28.3">IN1</text>
<text x="12.5" y="35.3">GND_IN</text>
<text x="20" y="31.9">IN2</text>
<text x="160.3" y="30.5">PB7</text>
<text x="21" y="44.6">IN2</text>
<text x="365.9" y="47.2">AOUT2</text>
<text x="491.2" y="45.4">PA3</text>
<text x="248.3" y="50.1">VIN</text>
<text x="248.3" y="53.5">Bout1</text>
<text x="309.1" y="51.2">PA7</text>
<text x="463.8" y="53.5">KEYS1</text>
<text x="309.1" y="54.8">PA6</text>
<text x="309.8" y="58.3">5V</text>
<text x="365.9" y="54.2">AOUT1</text>
<text x="365.9" y="57.7">VIN</text>
<text x="467.8" y="56.7">VIN</text>
<text x="233.6" y="61.3">Bout2</text>
<text x="467.8" y="60.2">GND</text>
<text x="160.3" y="69.3">PB8</text>
<text x="108.4" y="82.4">PB5</text>
<text x="250.1" y="78.4">VIN</text>
<text x="250.1" y="81.9">Bout2</text>
<text x="301.2" y="81.7">AOUT1</text>
<text x="301.2" y="85.3">AOUT2</text>
<text x="347.1" y="85.3">AOUT1</text>
<text x="347.1" y="88.8">AOUT2</text>
<text x="21" y="102.8">IN1</text>
<text x="178.1" y="118.8">PB0</text>
<text x="349.3" y="117">GND</text>
<text x="487.3" y="118.8">ADIN</text>
<text x="351.2" y="124.1">PA8</text>
<text x="352.9" y="120.5">5V</text>
<text x="415" y="125.8">ADIN</text>
<text x="489" y="125.4">GND</text>
<text x="489" y="121.9">VIN</text>
<text x="108.4" y="140.6">PB4</text>
<text x="160.3" y="143.4">MOTORA_2B</text>
<text x="473.4" y="138.9">PB1</text>
<text x="160.3" y="146.9">MOTORA_2A</text>
<text x="297" y="146">MOTORA_1A</text>
<text x="160.3" y="150.5">MOTORA_1B</text>
<text x="160.3" y="154">MOTORA_1A</text>
<text x="227.3" y="150.5">VIN</text>
<text x="44.7" y="167.2">PA6</text>
<text x="297.1" y="167.3">VIN</text>
<text x="148.8" y="184.8">FB1</text>
<text x="297" y="181.3">MOTORA_1B</text>
<text x="20.9" y="189.3">VIN</text>
<text x="297" y="188.4">MOTORA_2A</text>
<text x="216.8" y="196.4">PB13</text>
<text x="218.7" y="192.9">PB6</text>
<text x="297" y="202.5">VIN</text>
<text x="94.8" y="213.5">FB1</text>
<text x="216.8" y="214">PB14</text>
<text x="350.8" y="214">PB11</text>
<text x="297" y="220.1">MOTORA_2B</text>
<text x="349.7" y="220.6">PB12</text>
<text x="351" y="217.6">GND</text>
<text x="68.9" y="273.5">VIN_SW</text>
<text x="70.1" y="280.5">GND</text>
<text x="18.5" y="298.7">VIN_SW</text>
<text x="77.5" y="298.2">VIN</text>
</g>
<g font-size="3.9" fill="#800">
<text x="421" y="382">TITLE:</text>
<text x="549.6" y="386.6">REV:</text>
<text x="457.9" y="396.2">Company:</text>
<text x="549.2" y="396.8">Sheet: 1/1</text>
<text x="457.9" y="403.8">Date:</text>
<text x="506.9" y="403.9">Drawn By: KYLE192</text>
</g>
<g font-size="3.2" fill="#800">
<text x="41.7" y="6.8">1</text>
<text x="110.9" y="6.8">2</text>
<text x="180" y="6.8">3</text>
<text x="249.2" y="6.8">4</text>
<text x="318.3" y="6.8">5</text>
<text x="387.5" y="6.8">6</text>
<text x="456.6" y="6.8">7</text>
<text x="525.7" y="6.8">8</text>
<text x="4.2" y="41.9">A</text>
<text x="576.4" y="41.9">A</text>
<text x="4.2" y="111">B</text>
<text x="576.4" y="111">B</text>
<text x="4.2" y="180.2">C</text>
<text x="576.4" y="180.2">C</text>
<text x="4.2" y="249.3">D</text>
<text x="576.4" y="249.3">D</text>
<text x="4.2" y="318.5">E</text>
<text x="576.4" y="318.5">E</text>
<text x="41.7" y="408.6">1</text>
<text x="110.9" y="408.6">2</text>
<text x="180" y="408.6">3</text>
<text x="249.2" y="408.6">4</text>
<text x="318.3" y="408.6">5</text>
<text x="387.5" y="408.6">6</text>
<text x="456.6" y="408.6">7</text>
<text x="525.7" y="408.6">8</text>
</g>
<g font-size="3.2" fill="#000080">
<text x="38.2" y="22.5">XHB-3AW</text>
<text x="38.2" y="19.3">U11</text>
<text x="179.7" y="21.4">D4</text>
<text x="194.6" y="22.8">R12</text>
<text x="179.7" y="24.6">ZMM5V6</text>
<text x="194.6" y="26">1k</text>
<text x="342" y="28.1">0.25</text>
<text x="342" y="25">R17</text>
<text x="222.4" y="32.9">AO3400A_C347475</text>
<text x="222.4" y="30">Q1</text>
<text x="338.4" y="35.1">U8</text>
<text x="209" y="40.2">10k</text>
<text x="209" y="37.1">R23</text>
<text x="269.8" y="40.6">CN2</text>
<text x="338.4" y="38.3">A4950ELJTR-T</text>
<text x="469.8" y="41.9">10k</text>
<text x="469.8" y="38.7">R39</text>
<text x="269.8" y="43.5">XH-2AW_C722860</text>
<text x="488" y="47.2">XHB-3AW</text>
<text x="488" y="44">U9</text>
<text x="43.1" y="51.1">R30</text>
<text x="60.8" y="51.1">R24</text>
<text x="43.1" y="54.3">1k</text>
<text x="60.8" y="54.3">1k</text>
<text x="63.6" y="65.3">Q5</text>
<text x="181.5" y="63.4">ZMM5V6</text>
<text x="181.5" y="60.3">D7</text>
<text x="194.6" y="64.8">1k</text>
<text x="194.6" y="61.6">R36</text>
<text x="63.6" y="68.2">AO3400A_C347475</text>
<text x="101.2" y="70.5">R25</text>
<text x="225.9" y="71.7">AO3400A_C347475</text>
<text x="225.9" y="68.8">Q6</text>
<text x="271.6" y="71.7">XH-2AW_C722860</text>
<text x="271.6" y="68.8">CN1</text>
<text x="43.1" y="77.6">R32</text>
<text x="61" y="77.6">EL357N(C)(TA)-G</text>
<text x="72.1" y="72.3">U4</text>
<text x="108.6" y="72.3">10k</text>
<text x="210.7" y="75.9">R35</text>
<text x="322.8" y="75.3">XH-2AW_C722860</text>
<text x="322.8" y="72.3">CN3</text>
<text x="368.6" y="75.9">CN4</text>
<text x="43.1" y="80.7">10k</text>
<text x="210.7" y="79">10k</text>
<text x="368.6" y="78.8">XH-2AW_C722860</text>
<text x="49.2" y="84.6">D5</text>
<text x="46.3" y="95.2">ZMM5V6</text>
<text x="185" y="107.1">10k</text>
<text x="185" y="104">R10</text>
<text x="368.1" y="107.5">H2</text>
<text x="43.1" y="112.5">1k</text>
<text x="43.1" y="109.3">R11</text>
<text x="60.8" y="112.5">1k</text>
<text x="60.8" y="109.3">R33</text>
<text x="206.1" y="109.3">H5</text>
<text x="358.1" y="111.1">HDR-F-2.54_1x3</text>
<text x="447.9" y="112.8">100nF</text>
<text x="448.6" y="109.3">C16</text>
<text x="509.2" y="112.4">XHB-3AW</text>
<text x="509.2" y="109.3">U6</text>
<text x="436.3" y="118.1">R43</text>
<text x="453.9" y="118.1">R44</text>
<text x="63.6" y="123.5">Q2</text>
<text x="436.3" y="121.2">1k-0.1%</text>
<text x="453.9" y="121.2">1k-0.1%</text>
<text x="63.6" y="126.4">AO3400A_C347475</text>
<text x="72.1" y="130.5">U5</text>
<text x="101.2" y="128.7">R34</text>
<text x="108.6" y="130.5">10k</text>
<text x="43.1" y="135.8">R9</text>
<text x="61" y="135.8">EL357N(C)(TA)-G</text>
<text x="178.2" y="135.8">HDR-F-2.54_1x4</text>
<text x="195.6" y="132.2">H3</text>
<text x="221.1" y="135.8">C10</text>
<text x="230" y="135.8">100nF</text>
<text x="260.9" y="137">U2</text>
<text x="455.7" y="135.4">0</text>
<text x="455.7" y="132.2">R45</text>
<text x="43.1" y="138.9">10k</text>
<text x="49.2" y="142.9">D3</text>
<text x="260.9" y="139.9">LV8731V-TLM-H</text>
<text x="221.1" y="146.4">C9</text>
<text x="46.3" y="153.4">ZMM5V6</text>
<text x="221.7" y="153.4">100nF</text>
<text x="219.5" y="165.8">C11</text>
<text x="228.3" y="165.8">100nF</text>
<text x="37.7" y="172.9">R27</text>
<text x="55.3" y="172.8">R26</text>
<text x="123.2" y="172.9">U7</text>
<text x="215.8" y="172.8">C13</text>
<text x="226.5" y="172.8">200pF</text>
<text x="298.7" y="171">R20</text>
<text x="306.1" y="172.8">0.15R</text>
<text x="72.4" y="179.5">330uF</text>
<text x="72.4" y="176.4">C21</text>
<text x="72.9" y="176.4">C29</text>
<text x="83.5" y="176.4">C33</text>
<text x="117.8" y="176.4">RT8289GSP</text>
<text x="36.7" y="183.5">10k(%0.1)</text>
<text x="55.3" y="183.4">1k(%0.1)</text>
<text x="74" y="183.4">47uF</text>
<text x="84.6" y="183.4">22uF</text>
<text x="215.8" y="183.4">C14</text>
<text x="226.5" y="183.4">200pF</text>
<text x="97.1" y="188.9">L2</text>
<text x="97.1" y="192">6.8uH</text>
<text x="298.7" y="192.2">R21</text>
<text x="306.1" y="194">0.15R</text>
<text x="349.9" y="202.8">R37</text>
<text x="53.5" y="208.1">C30</text>
<text x="67.6" y="208.1">C31</text>
<text x="83.7" y="209.5">10k(%0.1)</text>
<text x="84.4" y="206.3">R31</text>
<text x="132.2" y="209.8">10nF</text>
<text x="132.9" y="206.3">C32</text>
<text x="200.1" y="209.8">R18</text>
<text x="350.2" y="209.8">10k</text>
<text x="371.6" y="207.7">XHB-3AW</text>
<text x="371.6" y="204.5">U10</text>
<text x="52.8" y="215.2">22uF</text>
<text x="68.7" y="215.2">47uF</text>
<text x="116.9" y="215.2">D6</text>
<text x="200.1" y="213.1">10k</text>
<text x="83.7" y="220.5">R28</text>
<text x="116.9" y="218.4">P6SMB550A</text>
<text x="199.9" y="220.5">R19</text>
<text x="210.5" y="220.5">C15</text>
<text x="83.7" y="223.6">3.16k</text>
<text x="200.1" y="227.2">4.7k</text>
<text x="210.6" y="227.5">100nF</text>
<text x="349.9" y="225.7">R38</text>
<text x="350.2" y="232.8">10k</text>
<text x="24.8" y="269.9">J3</text>
<text x="44.1" y="267.6">DC-005A-20A</text>
<text x="44.1" y="264.4">DC1</text>
<text x="50.6" y="292.2">K2-3.6</text>
<text x="50.6" y="289">KEY1</text>
<text x="63.1" y="292.2">6.1_SMD</text>
</g>
<g font-size="3.2" fill="#00f">
<text x="35" y="26.7">1</text>
<text x="38.5" y="28.5">1</text>
<text x="35" y="30.2">2</text>
<text x="35" y="33.8">3</text>
<text x="38.5" y="32">2</text>
<text x="38.5" y="35.5">3</text>
<text x="269.6" y="47.9">1</text>
<text x="344.6" y="47.9">OUT2</text>
<text x="350" y="44">EP</text>
<text x="354.6" y="42.6">9</text>
<text x="354.8" y="46.1">8</text>
<text x="269.6" y="51.4">2</text>
<text x="273" y="49.6">1</text>
<text x="273" y="53.2">2</text>
<text x="324.2" y="49.6">2</text>
<text x="324.2" y="53.2">3</text>
<text x="327.7" y="51.4">IN2</text>
<text x="347.2" y="51.4">LSS</text>
<text x="354.8" y="53.2">6</text>
<text x="354.8" y="49.6">7</text>
<text x="484.7" y="51.4">1</text>
<text x="488.2" y="53.2">1</text>
<text x="324.2" y="56.7">4</text>
<text x="327.7" y="54.9">IN1</text>
<text x="327.7" y="58.5">VREF</text>
<text x="344.6" y="54.9">OUT1</text>
<text x="346.8" y="58.5">VBB</text>
<text x="354.8" y="56.7">5</text>
<text x="484.7" y="54.9">2</text>
<text x="484.7" y="58.5">3</text>
<text x="488.2" y="56.7">2</text>
<text x="488.2" y="60.2">3</text>
<text x="271.3" y="76.1">1</text>
<text x="274.8" y="77.9">1</text>
<text x="271.3" y="79.6">2</text>
<text x="274.8" y="81.4">2</text>
<text x="322.5" y="79.6">1</text>
<text x="322.5" y="83.1">2</text>
<text x="326" y="81.4">1</text>
<text x="368.3" y="83.1">1</text>
<text x="326" y="84.9">2</text>
<text x="368.3" y="86.7">2</text>
<text x="371.8" y="84.9">1</text>
<text x="371.8" y="88.4">2</text>
<text x="505.9" y="116.7">1</text>
<text x="509.4" y="118.4">1</text>
<text x="505.9" y="120.2">2</text>
<text x="505.9" y="123.7">3</text>
<text x="509.4" y="122">2</text>
<text x="509.4" y="125.5">3</text>
<text x="243.1" y="144.9">1</text>
<text x="243.1" y="148.4">2</text>
<text x="246.6" y="146.6">VG</text>
<text x="268.3" y="146.6">OUT1A</text>
<text x="280.7" y="148.4">43</text>
<text x="280.7" y="145.2">44</text>
<text x="243.1" y="151.9">3</text>
<text x="243.1" y="155.5">4</text>
<text x="246.6" y="150.2">VM</text>
<text x="246.6" y="153.7">CP2</text>
<text x="268.3" y="150.2">OUT1A</text>
<text x="280.7" y="155.5">41</text>
<text x="243.1" y="159">5</text>
<text x="246.6" y="157.2">CP1</text>
<text x="246.6" y="160.8">VREG5</text>
<text x="274.7" y="160.8">NC</text>
<text x="274.7" y="157.2">NC</text>
<text x="280.7" y="159">40</text>
<text x="243.1" y="162.5">6</text>
<text x="243.1" y="166.1">7</text>
<text x="246.6" y="164.3">ATT2</text>
<text x="246.6" y="167.8">ATT1</text>
<text x="272.4" y="167.8">VM1</text>
<text x="272.4" y="164.3">VM1</text>
<text x="280.7" y="166.1">38</text>
<text x="280.7" y="162.5">39</text>
<text x="243.1" y="169.6">8</text>
<text x="243.1" y="173.1">9</text>
<text x="246.6" y="171.3">EMO</text>
<text x="273.2" y="171.3">RF1</text>
<text x="280.7" y="173.1">36</text>
<text x="280.7" y="169.6">37</text>
<text x="241.1" y="176.6">10</text>
<text x="246.6" y="174.9">CEM</text>
<text x="246.6" y="178.4">EMM</text>
<text x="268.3" y="178.4">OUT1B</text>
<text x="273.2" y="174.9">RF1</text>
<text x="280.7" y="176.6">35</text>
<text x="114.3" y="183.7">5</text>
<text x="114.3" y="180.2">9</text>
<text x="117.8" y="185.5">EN</text>
<text x="117.8" y="181.9">PAD</text>
<text x="132.4" y="185.5">FB</text>
<text x="137.9" y="183.7">4</text>
<text x="241.1" y="180.2">11</text>
<text x="241.1" y="183.7">12</text>
<text x="246.6" y="181.9">CHOP</text>
<text x="246.6" y="185.5">MONI</text>
<text x="268.3" y="181.9">OUT1B</text>
<text x="268.3" y="185.5">OUT2A</text>
<text x="280.7" y="183.7">33</text>
<text x="280.7" y="180.2">34</text>
<text x="114.3" y="190.7">7</text>
<text x="131.8" y="189">NC</text>
<text x="137.9" y="190.7">2</text>
<text x="137.9" y="187.2">3</text>
<text x="241.1" y="187.2">13</text>
<text x="241.1" y="190.7">14</text>
<text x="246.6" y="189">RST/BLK</text>
<text x="268.3" y="189">OUT2A</text>
<text x="280.7" y="190.7">31</text>
<text x="280.7" y="187.2">32</text>
<text x="114.3" y="194.3">8</text>
<text x="117.8" y="192.5">VIN</text>
<text x="117.8" y="196">SW</text>
<text x="127.3" y="196">BOOT</text>
<text x="131.8" y="192.5">NC</text>
<text x="137.9" y="194.3">1</text>
<text x="241.1" y="194.3">15</text>
<text x="241.1" y="197.8">16</text>
<text x="246.6" y="192.5">STEP/DC22</text>
<text x="246.6" y="196">FR/DC21</text>
<text x="273.2" y="196">RF2</text>
<text x="273.2" y="192.5">RF2</text>
<text x="280.7" y="197.8">29</text>
<text x="280.7" y="194.3">30</text>
<text x="241.1" y="201.3">17</text>
<text x="246.6" y="199.6">MD2/DC12</text>
<text x="246.6" y="203.1">MD1/DC11</text>
<text x="272.4" y="203.1">VM2</text>
<text x="272.4" y="199.6">VM2</text>
<text x="280.7" y="201.3">28</text>
<text x="241.1" y="204.9">18</text>
<text x="241.1" y="208.4">19</text>
<text x="246.6" y="206.6">DM</text>
<text x="274.7" y="206.6">NC</text>
<text x="280.7" y="208.4">26</text>
<text x="280.7" y="204.9">27</text>
<text x="241.1" y="211.9">20</text>
<text x="241.1" y="215.4">21</text>
<text x="246.6" y="210.1">OE</text>
<text x="246.6" y="213.7">ST</text>
<text x="274.7" y="210.1">NC</text>
<text x="280.7" y="215.4">24</text>
<text x="368.3" y="211.9">1</text>
<text x="368.3" y="215.4">2</text>
<text x="371.8" y="213.7">1</text>
<text x="246.6" y="217.2">VREF</text>
<text x="268.3" y="220.7">OUT2B</text>
<text x="268.3" y="217.2">OUT2B</text>
<text x="280.7" y="219">23</text>
<text x="368.3" y="219">3</text>
<text x="371.8" y="217.2">2</text>
<text x="371.8" y="220.7">3</text>
<text x="26.8" y="275.4">1</text>
<text x="30.3" y="273.6">1</text>
<text x="51.3" y="271.9">1</text>
<text x="51.3" y="275.4">3</text>
<text x="26.8" y="278.9">2</text>
<text x="30.3" y="277.2">2</text>
<text x="51.3" y="278.9">2</text>
</g>
<g font-size="3.2">
<text x="324.2" y="46.1">1</text>
<text x="327.7" y="47.9">GND</text>
<text x="206.5" y="114.5">1</text>
<text x="206.5" y="118.1">2</text>
<text x="370.5" y="116.3">1</text>
<text x="370.5" y="119.8">2</text>
<text x="206.5" y="121.6">3</text>
<text x="370.5" y="123.4">3</text>
<text x="195.4" y="142.4">1</text>
<text x="195.4" y="146.6">2</text>
<text x="195.4" y="150.2">3</text>
<text x="195.4" y="153.7">4</text>
<text x="270.1" y="153.7">PGND</text>
<text x="280.7" y="151.9">42</text>
<text x="114.3" y="187.2">6</text>
<text x="117.8" y="189">GND</text>
<text x="270.1" y="213.7">PGND</text>
<text x="280.7" y="211.9">25</text>
<text x="241.1" y="219">22</text>
<text x="246.6" y="220.7">GND</text>
<text x="47.8" y="296.6">1</text>
<text x="60.1" y="296.6">2</text>
</g>
<g font-size="2.5" fill="#00f">
<text x="62" y="81.4">1</text>
<text x="84.8" y="81.4">4</text>
<text x="62" y="88.4">2</text>
<text x="84.8" y="88.4">3</text>
<text x="62" y="139.6">1</text>
<text x="84.8" y="139.6">4</text>
<text x="62" y="146.6">2</text>
<text x="84.8" y="146.6">3</text>
</g>
</svg>
